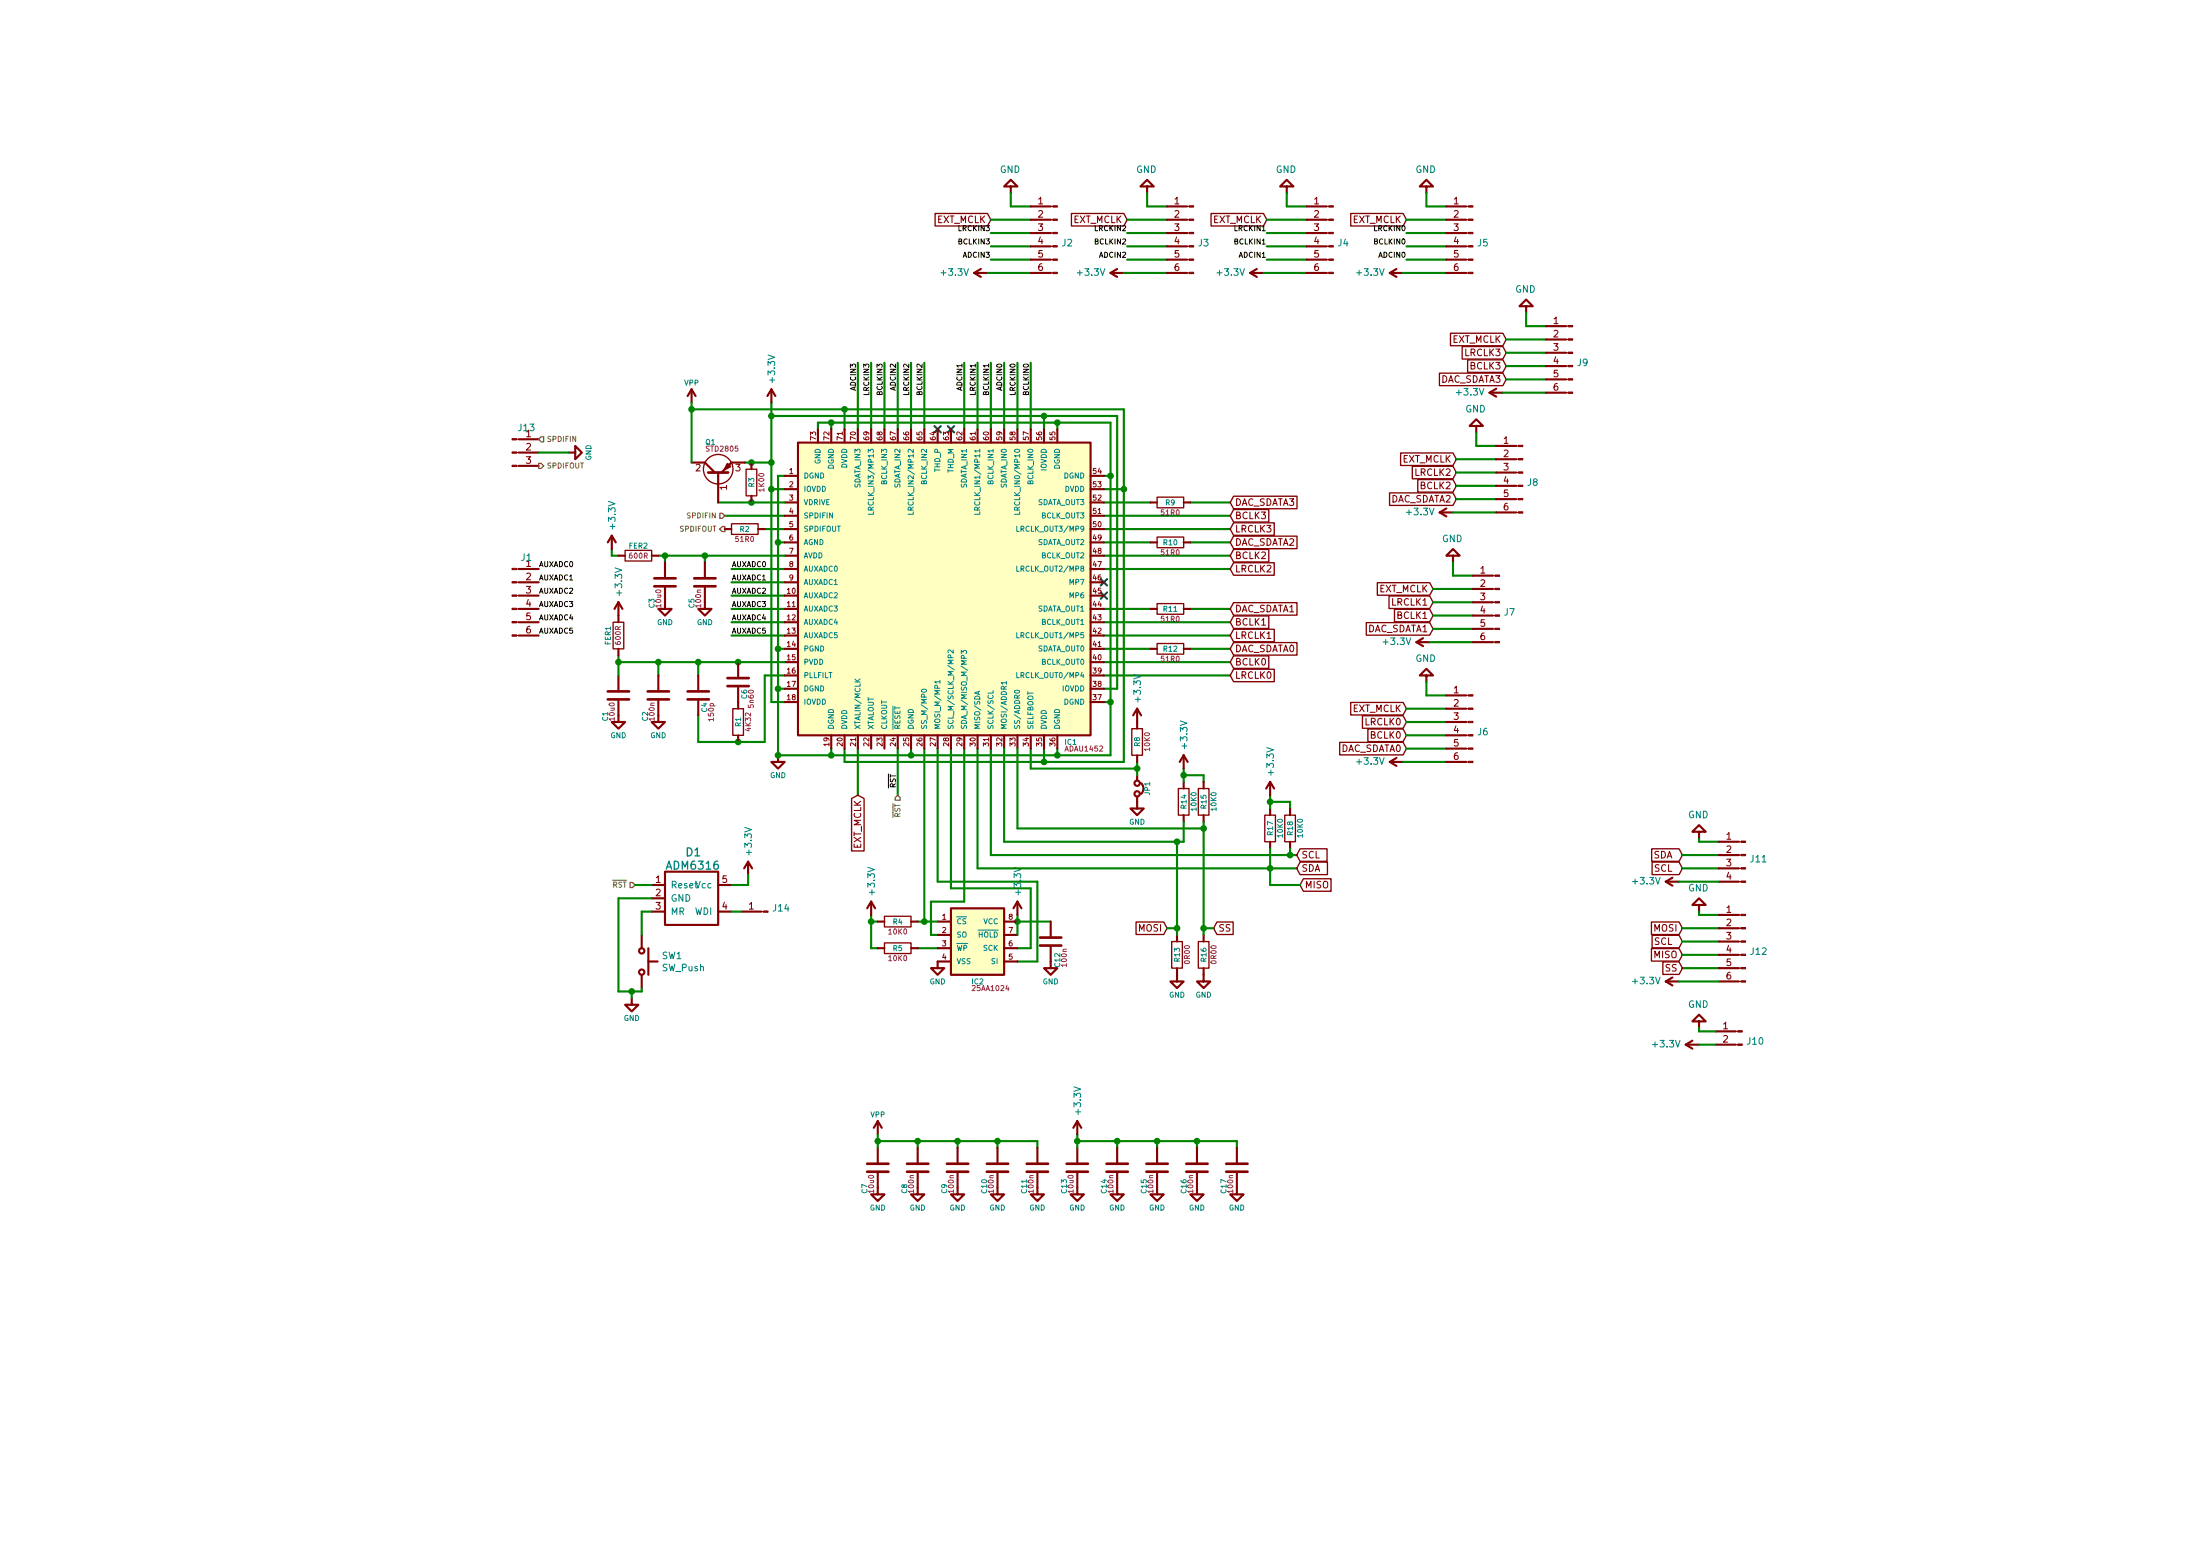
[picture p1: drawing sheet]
<svg xmlns="http://www.w3.org/2000/svg" width="420mm" height="297mm" viewBox="0 0 420 297" stroke-linecap="round" stroke-linejoin="round" font-family="sans-serif">
<g fill="none" stroke="#840000" stroke-width=".41">
<path d="M193 35.6h1.3l-1.3-1.3-1.2 1.3h1.2v1.3M196.8 39.4h3.9M219.1 35.6h1.2l-1.2-1.3-1.3 1.3h1.3v1.3M222.9 39.4h3.8M245.7 35.6h1.3l-1.3-1.3-1.2 1.3h1.2v1.3M249.6 39.4h3.8M272.4 35.6h1.3l-1.3-1.3-1.3 1.3h1.3v1.3M276.2 39.4h3.8M186.1 52.1l1.2 .8M186.1 52.1h2.5M187.3 51.3l-1.2 .8M196.8 52.1h3.9"/>
<path d="M196.8 41.9h3.9M196.8 44.5h3.9M196.8 47h3.9M196.8 49.6h3.9M212.1 52.1h2.5M212.1 52.1l1.3 .8M213.4 51.3l-1.3 .8M222.9 52.1h3.8M222.9 41.9h3.8M222.9 44.5h3.8M222.9 47h3.8M222.9 49.6h3.8"/>
<path d="M238.8 52.1h2.5M238.8 52.1l1.2 .8M240 51.3l-1.2 .8M249.6 52.1h3.8M249.6 41.9h3.8M249.6 44.5h3.8M249.6 47h3.8M249.6 49.6h3.8M265.4 52.1h2.6M265.4 52.1l1.3 .8M266.7 51.3l-1.3 .8M276.2 52.1h3.8"/>
<path d="M276.2 41.9h3.8M276.2 44.5h3.8M276.2 47h3.8M276.2 49.6h3.8M291.5 58.5h1.2l-1.2-1.3-1.3 1.3h1.3v1.2M132.1 74.3l-.8 1.3M132.1 74.3v2.6M132.1 74.3l.7 1.3M147.3 74.3l-.7 1.3M147.3 74.3v2.6M147.3 74.3l.8 1.3M284.5 75l1.2 .7"/>
<path d="M284.5 75h2.5M285.7 74.2l-1.2 .8M295.3 75h3.8M295.3 62.3h3.8M295.3 64.8h3.8M295.3 67.3h3.8M295.3 69.9h3.8M295.3 72.4h3.8M99.1 83.9h3.8M99.1 86.4h3.8M99.1 88.9h3.8M108.6 86.4h1.3v-1.3l1.2 1.3-1.2 1.3v-1.3"/>
<path d="M132.1 88.3h2.5l1.9 1.9M137.2 90.2v5.7M142.2 88.3h-2.5l-1.9 1.9M143.5 88.3v1.3M143.5 94.7v1.2M149.9 90.8h2.5M149.9 93.4h2.5M149.9 95.9h2.5M149.9 98.5h2.5M152.4 84.5h55.9v55.9h-55.9zM156.2 82v2.5M158.7 82v2.5"/>
<path d="M161.3 82v2.5M163.8 82v2.5M166.4 82v2.5M168.9 82v2.5M171.4 82v2.5M174 82v2.5M176.5 82v2.5M179.1 82v2.5M181.6 82v2.5M184.1 82v2.5M186.7 82v2.5M189.2 82v2.5"/>
<path d="M191.8 82v2.5M194.3 82v2.5M196.8 82v2.5M199.4 82v2.5M201.9 82v2.5M208.3 90.8h2.5M208.3 93.4h2.5M208.3 95.9h2.5M208.3 98.5h2.5M219.7 95.9h1.3M226.1 95.9h1.2M275 97.8l1.2 .8"/>
<path d="M275 97.8h2.5M276.2 97.1l-1.2 .7M281.9 81.3h1.3l-1.3-1.3-1.2 1.3h1.2v1.3M285.7 97.8h3.9M285.7 85.1h3.9M285.7 87.7h3.9M285.7 90.2h3.9M285.7 92.7h3.9M285.7 95.3h3.9M99.1 113.7h3.8M99.1 116.2h3.8M99.1 118.8h3.8"/>
<path d="M99.1 111.2h3.8M99.1 108.6h3.8M116.8 102.3l-.7 1.2M116.8 102.3v2.5M116.8 102.3l.8 1.2M118.1 115v3.8M118.1 106.1h1.3M118.1 115l-.8 1.2M118.1 115l.8 1.2M124.5 106.1h1.2M127 112.2v4h1.3l-1.3 1.3-1.3-1.3h1.3M127 107.4v2.7"/>
<path d="M134.6 112.2v4h1.3l-1.3 1.3-1.3-1.3h1.3M134.6 107.4v2.7M138.4 101h1.3M144.8 101h1.2M149.9 106.1h2.5M149.9 113.7h2.5M149.9 116.2h2.5M149.9 118.8h2.5M149.9 111.2h2.5M149.9 108.6h2.5M149.9 103.5h2.5M149.9 101h2.5"/>
<path d="M208.3 106.1h2.5M208.3 113.7h2.5M208.3 116.2h2.5M208.3 118.8h2.5M208.3 111.2h2.5M208.3 108.6h2.5M208.3 103.5h2.5M208.3 101h2.5M219.7 116.2h1.3M219.7 103.5h1.3M226.1 116.2h1.2M226.1 103.5h1.2"/>
<path d="M277.5 106.1h1.3l-1.3-1.3-1.3 1.3h1.3v1.3M281.3 109.9h3.8M281.3 112.4h3.8M281.3 115h3.8M281.3 117.5h3.8M99.1 121.3h3.8M118.1 133.8v4h1.3l-1.3 1.3-1.3-1.3h1.3M118.1 123.9v1.2M118.1 128.9v2.8M125.7 133.8v4h1.3l-1.3 1.3-1.2-1.3h1.2M125.7 128.9v2.8M133.3 128.9v2.8"/>
<path d="M133.3 133.8v2.8M141 126.4v2.8M141 131.2v4.1M149.9 121.3h2.5M149.9 123.9h2.5M149.9 126.4h2.5M149.9 128.9h2.5M149.9 131.5h2.5M149.9 134h2.5M208.3 121.3h2.5M208.3 123.9h2.5M208.3 126.4h2.5"/>
<path d="M208.3 128.9h2.5M208.3 131.5h2.5M208.3 134h2.5M217.2 135.3v3.8M217.2 135.3l-.8 1.3M217.2 135.3l.7 1.3M219.7 123.9h1.3M226.1 123.9h1.2M270.5 122.6l1.3 .8M270.5 122.6h2.5M271.8 121.8l-1.3 .8M272.4 128.9h1.3l-1.3-1.2-1.3 1.2h1.3v1.3"/>
<path d="M276.2 132.8h3.8M276.2 135.3h3.8M276.2 137.8h3.8M281.3 122.6h3.8M281.3 120.1h3.8M141 140.4v1.2M148.6 144.2v1.3h1.3l-1.3 1.2-1.3-1.2h1.3M158.7 140.4v2.5M161.3 140.4v2.5M163.8 140.4v2.5M166.4 140.4v2.5M168.9 140.4v2.5"/>
<path d="M171.4 140.4v2.5M174 140.4v2.5M176.5 140.4v2.5M179.1 140.4v2.5M181.6 140.4v2.5M184.1 140.4v2.5M186.7 140.4v2.5M189.2 140.4v2.5M191.8 140.4v2.5M194.3 140.4v2.5M196.8 140.4v2.5M199.4 140.4v2.5"/>
<path d="M201.9 140.4v2.5M217.2 152.1v2.2h1.2l-1.2 1.3-1.3-1.3h1.3M217.2 144.2v1.3M217.2 148v1M217.9 149.5a1.41 1.41 0 0 1 0 2M226.1 144.2v2.5M226.1 149.3v1.2M226.1 155.6v1.3M226.1 144.2l-.8 1.3M226.1 144.2l.7 1.3M229.9 149.3v1.2M229.9 155.6v1.3"/>
<path d="M242.6 149.3v2.5M242.6 154.3v1.3M242.6 149.3l-.8 1.2M242.6 149.3l.7 1.2M246.4 154.3v1.3M265.4 145.5l1.3 .7M265.4 145.5h2.6M266.7 144.7l-1.3 .8M276.2 145.5h3.8M276.2 140.4h3.8M276.2 142.9h3.8M324.5 158.8h1.3l-1.3-1.3-1.3 1.3h1.3v1.3"/>
<path d="M122.6 178.5v2.5M124.5 168.9h2.5M124.5 171.5h2.5M124.5 174h2.5M127 166.4h10.2v10.2h-10.2zM137.2 168.9h2.5M137.2 174h2.5M141.6 174h3.8M142.9 164.5l-.8 1.3M142.9 164.5v2.5M142.9 164.5l.7 1.3M166.4 172.1v2.6"/>
<path d="M166.4 172.1l-.8 1.3M166.4 172.1l.7 1.3M167.6 175.9h1.3M174 175.9h1.3M179.1 175.9h2.5M179.1 178.5h2.5M181.6 173.4h10.2v12.7h-10.2zM191.8 175.9h2.5M191.8 178.5h2.5M194.3 172.1v2.6M194.3 172.1l-.8 1.3M194.3 172.1l.8 1.3"/>
<path d="M200.7 175.9v2.8M224.8 178.5v1.2M229.9 178.5v1.2M242.6 160.7v1.3M246.4 160.7v1.3M318.1 168.3l1.3 .8M318.1 168.3h2.6M319.4 167.5l-1.3 .8M324.5 172.8h1.3l-1.3-1.3-1.3 1.3h1.3v1.2M328.3 168.3h3.8M328.3 160.7h3.8M328.3 163.2h3.8"/>
<path d="M328.3 165.8h3.8M328.3 174.7h3.8M328.3 177.2h3.8M328.3 179.7h3.8M120.6 190.5v1.3h1.3l-1.3 1.3-1.2-1.3h1.2M122.6 186.1v2.5M123.8 183.6h1.8M123.8 181v5.1M167.6 181h1.3M174 181h1.3M179.1 181h2.5M181.6 183.6h-2.5v1.2h1.2l-1.2 1.3-1.3-1.3h1.3"/>
<path d="M191.8 181h2.5M191.8 183.6h2.5M200.7 180.8v4h1.2l-1.2 1.3-1.3-1.3h1.3M224.8 184.8v2.6h1.3l-1.3 1.2-1.3-1.2h1.3M229.9 184.8v2.6h1.2l-1.2 1.2-1.3-1.2h1.3M318.1 187.4l1.3 .7M318.1 187.4h2.6M319.4 186.6l-1.3 .8M321.9 199.4h2.6M321.9 199.4l1.3 .8M323.2 198.7l-1.3 .7M324.5 195h1.3l-1.3-1.3-1.3 1.3h1.3v1.3"/>
<path d="M327.7 196.9h3.8M327.7 199.4h3.8M328.3 187.4h3.8M328.3 182.3h3.8M328.3 184.8h3.8M167.6 214l-.7 1.3M167.6 214v2.6M167.6 219.1v2.8M167.6 214l.8 1.3M175.3 219.1v2.8M182.9 219.1v2.8M190.5 219.1v2.8"/>
<path d="M198.1 219.1v2.8M205.7 214v2.6M205.7 219.1v2.8M205.7 214l-.7 1.3M205.7 214l.8 1.3M213.4 219.1v2.8M221 219.1v2.8M228.6 219.1v2.8M236.2 219.1v2.8M167.6 223.9v4.1h1.3l-1.3 1.3-1.2-1.3h1.2M175.3 223.9v4.1h1.2l-1.2 1.3-1.3-1.3h1.3M182.9 223.9v4.1h1.2l-1.2 1.3-1.3-1.3h1.3"/>
<path d="M190.5 223.9v4.1h1.3l-1.3 1.3-1.3-1.3h1.3M198.1 223.9v4.1h1.3l-1.3 1.3-1.3-1.3h1.3M205.7 223.9v4.1h1.3l-1.3 1.3-1.2-1.3h1.2M213.4 223.9v4.1h1.2l-1.2 1.3-1.3-1.3h1.3M221 223.9v4.1h1.2l-1.2 1.3-1.3-1.3h1.3M228.6 223.9v4.1h1.3l-1.3 1.3-1.3-1.3h1.3M236.2 223.9v4.1h1.3l-1.3 1.3-1.3-1.3h1.3"/>
<circle cx="217.2" cy="151.5" r=".51"/>
<circle cx="217.2" cy="149.5" r=".51"/>
<circle cx="122.6" cy="181.5" r=".51"/>
<circle cx="122.6" cy="185.6" r=".51"/>
</g>
<path d="M178.5 81.3l1.2 1.3M179.7 81.3l-1.2 1.3M181 81.3l1.2 1.3M182.2 81.3l-1.2 1.3M210.2 110.6l1.2 1.2M210.2 113.1l1.2 1.2M211.4 110.6l-1.2 1.2M211.4 113.1l-1.2 1.2" fill="none" stroke="#000084" stroke-width=".41"/>
<g fill="none" stroke="#008400" stroke-width=".41">
<path d="M193 36.9v2.5h3.8M219.1 36.9v2.5h3.8M245.7 36.9v2.5h3.9M272.4 36.9v2.5h3.8M188.6 52.1h8.2M189.2 49.6h7.6M189.2 47h7.6M189.2 44.5h7.6M189.2 41.9h7.6M214.6 52.1h8.3M215.3 49.6h7.6M215.3 47h7.6"/>
<path d="M215.3 44.5h7.6M215.3 41.9h7.6M241.3 52.1h8.3M241.9 49.6h7.7M241.9 47h7.7M241.9 44.5h7.7M241.9 41.9h7.7M268 52.1h8.2M268.6 49.6h7.6M268.6 47h7.6M268.6 44.5h7.6M268.6 41.9h7.6"/>
<path d="M291.5 59.7v2.6h3.8M132.1 78.1h82.5v67.4h-53.3v-2.6M132.1 76.9v11.4M147.3 79.4h66.1v52.1h-2.6M147.3 76.9v57.1h2.6M161.3 78.1v3.9M163.8 69.3v12.7M166.4 69.3v12.7M168.9 69.3v12.7M171.4 69.3v12.7M174 69.3v12.7M176.5 69.3v12.7"/>
<path d="M184.1 69.3v12.7M186.7 69.3v12.7M189.2 69.3v12.7M191.8 69.3v12.7M194.3 69.3v12.7M196.8 69.3v12.7M199.4 79.4v2.6M287 75h8.3M287.7 72.4h7.6M287.7 69.9h7.6M287.7 67.3h7.6M287.7 64.8h7.6"/>
<path d="M102.9 86.4h5.7M137.2 95.9h12.7M138.4 98.5h11.5M142.2 88.3h5.1M147.3 93.4h2.6M156.2 82v-1.3h55.9v63.5h-63.5v-53.4h1.3M158.7 80.7v1.3M201.9 80.7v1.3M210.8 90.8h1.3M210.8 93.4h3.8M210.8 95.9h8.9M210.8 98.5h24.1"/>
<path d="M227.3 95.9h7.6M277.5 97.8h8.2M278.1 95.3h7.6M278.1 92.7h7.6M278.1 90.2h7.6M278.1 87.7h7.6M281.9 82.6v2.5h3.8M116.8 104.8v1.3h1.3M125.7 106.1h24.2M127 106.1v1.3M134.6 106.1v1.3M139.7 108.6h10.2"/>
<path d="M139.7 111.2h10.2M139.7 113.7h10.2M139.7 116.2h10.2M139.7 118.8h10.2M146 101h3.9M148.6 103.5h1.3M210.8 103.5h8.9M210.8 106.1h24.1M210.8 108.6h24.1M210.8 116.2h8.9M210.8 118.8h24.1M210.8 101h24.1"/>
<path d="M227.3 103.5h7.6M227.3 116.2h7.6M273.7 117.5h7.6M273.7 115h7.6M273.7 112.4h7.6M277.5 107.4v2.5h3.8M118.1 126.4h31.8M118.1 125.1v3.8M125.7 126.4v2.5M133.3 126.4v2.5M139.7 121.3h10.2M148.6 131.5h1.3"/>
<path d="M148.6 123.9h1.3M149.9 128.9h-3.9v12.7h-12.7v-5M210.8 123.9h8.9M210.8 134h1.3M210.8 121.3h24.1M210.8 126.4h24.1M210.8 128.9h24.1M227.3 123.9h7.6M268.6 137.8h7.6M268.6 135.3h7.6M272.4 130.2v2.6h3.8M273 122.6h8.3"/>
<path d="M273.7 120.1h7.6M158.7 142.9v1.3M163.8 142.9v8.9M171.4 142.9v8.9M174 142.9v1.3M176.5 142.9v33M179.1 142.9v25.4h19v15.3h-3.8M181.6 142.9v26.7h15.2v11.4h-2.5M184.1 142.9v29.2h-6.3v6.4h1.3M186.7 142.9v22.9h60.9M189.2 142.9v20.3h58.4M191.8 142.9v17.8h34.3v-3.8"/>
<path d="M194.3 142.9v15.3h35.6M196.8 142.9v3.8h20.4M199.4 142.9v2.6M201.9 142.9v1.3M217.2 145.5v2.5M226.1 148h3.8v1.3M226.1 146.7v2.6M229.9 156.9v21.6M242.6 153.1h3.8v1.2M242.6 151.8v2.5M268 145.5h8.2M268.6 142.9h7.6"/>
<path d="M268.6 140.4h7.6M121.3 168.9h3.2M124.5 171.5h-6.4v17.8h4.5v-.7M124.5 174h-1.9v4.5M139.7 174h1.9M142.9 167v1.9h-3.2M166.4 175.9h1.2M166.4 174.7v6.3h1.2M175.3 175.9h3.8M194.3 175.9h6.4M194.3 174.7v3.8M222.9 177.2h1.9"/>
<path d="M224.8 160.7v17.8M229.9 177.2h1.9M242.6 162v6.9h5.7M246.4 162v1.2M320.7 168.3h7.6M321.3 165.8h7M321.3 163.2h7M321.3 179.7h7M321.3 177.2h7M324.5 160.1v.6h3.8M324.5 174v.7h3.8M120.6 189.3v1.2"/>
<path d="M175.3 181h3.8M320.7 187.4h7.6M321.3 182.3h7M321.3 184.8h7M324.5 196.3v.6h3.2M324.5 199.4h3.2M167.6 217.8h30.5v1.3M167.6 216.6v2.5M175.3 217.8v1.3M182.9 217.8v1.3M190.5 217.8v1.3M205.7 217.8h30.5v1.3"/>
<path d="M205.7 216.6v2.5M213.4 217.8v1.3M221 217.8v1.3M228.6 217.8v1.3"/>
</g>
<g fill="#008400" stroke="#008400" stroke-width=".25">
<circle cx="148.6" cy="131.5" r=".51"/>
<circle cx="148.6" cy="103.5" r=".51"/>
<circle cx="148.6" cy="123.9" r=".51"/>
<circle cx="158.8" cy="144.2" r=".51"/>
<circle cx="174" cy="144.2" r=".51"/>
<circle cx="201.9" cy="144.2" r=".51"/>
<circle cx="212.1" cy="134" r=".51"/>
<circle cx="212.1" cy="90.8" r=".51"/>
<circle cx="201.9" cy="80.7" r=".51"/>
<circle cx="147.3" cy="93.4" r=".51"/>
<circle cx="199.4" cy="79.4" r=".51"/>
<circle cx="147.3" cy="79.4" r=".51"/>
<circle cx="214.6" cy="93.4" r=".51"/>
<circle cx="199.4" cy="145.5" r=".51"/>
<circle cx="161.3" cy="78.1" r=".51"/>
<circle cx="217.2" cy="146.7" r=".51"/>
<circle cx="148.6" cy="144.2" r=".51"/>
<circle cx="194.3" cy="175.9" r=".51"/>
<circle cx="176.5" cy="175.9" r=".51"/>
<circle cx="166.4" cy="175.9" r=".51"/>
<circle cx="134.6" cy="106.1" r=".51"/>
<circle cx="127" cy="106.1" r=".51"/>
<circle cx="143.5" cy="95.9" r=".51"/>
<circle cx="147.3" cy="88.3" r=".51"/>
<circle cx="143.5" cy="88.3" r=".51"/>
<circle cx="141" cy="126.4" r=".51"/>
<circle cx="141" cy="141.6" r=".51"/>
<circle cx="133.4" cy="126.4" r=".51"/>
<circle cx="125.7" cy="126.4" r=".51"/>
<circle cx="118.1" cy="126.4" r=".51"/>
<circle cx="167.6" cy="217.8" r=".51"/>
<circle cx="175.3" cy="217.8" r=".51"/>
<circle cx="182.9" cy="217.8" r=".51"/>
<circle cx="190.5" cy="217.8" r=".51"/>
<circle cx="205.7" cy="217.8" r=".51"/>
<circle cx="213.4" cy="217.8" r=".51"/>
<circle cx="221" cy="217.8" r=".51"/>
<circle cx="228.6" cy="217.8" r=".51"/>
<circle cx="132.1" cy="78.1" r=".51"/>
<circle cx="158.8" cy="80.7" r=".51"/>
<circle cx="242.6" cy="153.1" r=".51"/>
<circle cx="242.6" cy="165.8" r=".51"/>
<circle cx="246.4" cy="163.2" r=".51"/>
<circle cx="224.8" cy="177.2" r=".51"/>
<circle cx="229.9" cy="177.2" r=".51"/>
<circle cx="226.1" cy="148" r=".51"/>
<circle cx="229.9" cy="158.2" r=".51"/>
<circle cx="224.8" cy="160.7" r=".51"/>
<circle cx="120.7" cy="189.3" r=".51"/>
</g>
<g fill="none" stroke="#840000" stroke-width=".25">
<path d="M178.6 40.8h10l.6 1.1-.6 1.2h-10zM204.6 40.8h10l.7 1.1-.7 1.2h-10zM231.3 40.8h10l.6 1.1-.6 1.2h-10zM258 40.8h10l.6 1.1-.6 1.2h-10zM274.9 71.2h12.1l.7 1.2-.7 1.2h-12.1zM277 63.6h10l.7 1.2-.7 1.2h-10zM279.2 66.2h7.8l.7 1.1-.7 1.2h-7.8zM280.3 68.7h6.7l.7 1.2-.7 1.2h-6.7zM139.7 100h5.1v2h-5.1zM142.5 89.6h2v5.1h-2zM221 94.9h5.1v2h-5.1zM235.6 99.8h7.8v2.4h-7.8l-.7-1.2z"/>
<path d="M235.6 97.3h6.7v2.4h-6.7l-.7-1.2zM235.6 94.7h12.1v2.4h-12.1l-.7-1.2zM265.4 94.1h12.1l.6 1.2-.6 1.2h-12.1zM267.5 86.5h10l.6 1.2-.6 1.2h-10zM269.7 89h7.8l.6 1.2-.6 1.2h-7.8zM270.8 91.6h6.7l.6 1.1-.6 1.2h-6.7zM117.1 118.8h2v5.1h-2zM119.4 105.1h5.1v2h-5.1zM221 102.5h5.1v2.1h-5.1zM221 115.2h5.1v2.1h-5.1zM235.6 117.6h6.7v2.4h-6.7l-.7-1.2zM235.6 115h12.1v2.4h-12.1l-.7-1.2z"/>
<path d="M235.6 107.4h7.8v2.4h-7.8l-.7-1.2zM235.6 104.9h6.7v2.4h-6.7l-.7-1.2zM235.6 102.3h12.1v2.4h-12.1l-.7-1.2zM260.9 118.9h12.1l.7 1.2-.7 1.1h-12.1zM263 111.2h10l.7 1.2-.7 1.2h-10zM265.3 113.8h7.7l.7 1.2-.7 1.2h-7.7zM266.3 116.3h6.7l.7 1.2-.7 1.2h-6.7zM140 135.3h2v5.1h-2zM216.2 139.1h2v5.1h-2zM221 122.8h5.1v2.1h-5.1zM235.6 122.7h12.1v2.4h-12.1l-.7-1.2zM235.6 125.2h6.7v2.4h-6.7l-.7-1.2z"/>
<path d="M235.6 127.7h7.8v2.4h-7.8l-.7-1.2zM235.6 120.1h7.8v2.4h-7.8l-.7-1.2zM258 134.1h10l.6 1.2-.6 1.2h-10zM260.2 136.6h7.8l.6 1.2-.6 1.2h-7.8zM261.2 139.2h6.8l.6 1.2-.6 1.2h-6.8zM162.6 152.4l1.2-.6 1.2 .6v10h-2.4zM225 150.5h2.1v5.1h-2.1zM228.9 150.5h2v5.1h-2zM241.6 155.6h2v5.1h-2zM245.4 155.6h2v5.1h-2zM255.9 141.7h12.1l.6 1.2-.6 1.2h-12.1zM168.9 174.9h5.1v2h-5.1z"/>
<path d="M168.9 180h5.1v2h-5.1zM217 176h5.2l.7 1.2-.7 1.2h-5.2zM223.8 179.7h2v5.1h-2zM228.9 179.7h2v5.1h-2zM232.4 176h3.1v2.4h-3.1l-.6-1.2zM248.3 164.6h5.2v2.4h-5.2l-.7-1.2zM248.3 162h5.1v2.4h-5.1l-.7-1.2zM248.9 167.8h5.3v2.3h-5.3l-.6-1.2zM315.4 176h5.3l.6 1.2-.6 1.2h-5.3zM315.4 162h5.3l.6 1.2-.6 1.2h-5.3zM315.5 164.6h5.2l.6 1.2-.6 1.2h-5.2zM315.5 178.5h5.2l.6 1.2-.6 1.2h-5.2z"/>
<path d="M315.4 181.1h5.3l.6 1.2-.6 1.2h-5.3zM317.6 183.6h3.1l.6 1.2-.6 1.2h-3.1z"/>
<circle cx="137.2" cy="89.6" r="2.82"/>
</g>
<path d="M102.9 88.5h.5l.4 .4-.4 .5h-.5zM103.4 83.4h.4v.9h-.4l-.5-.4zM137.5 98h.4l.5 .5-.5 .4h-.4zM137.9 100.5h.5v1h-.5l-.4-.5zM171.4 151.8l.5 .5v.5h-.9v-.5zM120.3 168.5h.5l.5 .4-.5 .5h-.5z" fill="none" stroke="#848400" stroke-width=".25"/>
<g fill="none" stroke="#840000" stroke-width=".51">
<path d="M135.3 90.2h3.8M125 111.9h4M125 110.4h4M132.6 111.9h4.1M132.6 110.4h4.1M116.1 133.5h4M116.1 132h4M123.7 133.5h4.1M123.7 132h4.1M131.3 133.5h4.1M131.3 132h4.1M138.9 129.4h4.1"/>
<path d="M138.9 131h4.1M198.6 179h4.1M198.6 180.5h4.1M165.6 223.7h4.1M165.6 222.2h4.1M173.2 223.7h4.1M173.2 222.2h4.1M180.8 223.7h4.1M180.8 222.2h4.1M188.5 223.7h4M188.5 222.2h4M196.1 223.7h4.1"/>
<path d="M196.1 222.2h4.1M203.7 223.7h4.1M203.7 222.2h4.1M211.3 223.7h4.1M211.3 222.2h4.1M218.9 223.7h4.1M218.9 222.2h4.1M226.6 223.7h4M226.6 222.2h4M234.2 223.7h4.1M234.2 222.2h4.1"/>
</g>
<g fill="#ffffc2" stroke="#ffffc2" stroke-width=".19">
<path d="M181.6 173.4h10.2v12.7h-10.2z"/>
<path d="M152.4 84.5h55.9v55.9h-55.9z"/>
</g>
<g fill="none" stroke="#008484" stroke-width=".19">
<path d="M166.8 97.7v.5h-1M174.4 97.7v.5h-1M187.1 97.7v.5h-1M194.7 97.7v.5h-.9M194.2 108.1v1h.5M194.2 100.4v1h.5M163.3 129.6l.5 .6M164.3 129.6l-.6 .5M176 131.7a.47 .47 0 0 1 .6-.2 .47 .47 0 0 1 .3 .5 .48 .48 0 0 1-.5 .2 .48 .48 0 0 1-.4-.5zM179.5 130.2h-1l.3 .2M179.5 129.9v.5M181.6 125.6l-.1-.5h-.3l-.1 .5h.9"/>
<path d="M182 124.1v.6l-.7-.6-.2 .1 .1 .4M183.6 124.8v-.6l.4 .3 .1-.3h.4v.6M184.1 125.7v-.5h-.4l-.1 .5h1M186.8 132v.5M187.1 131.9l-1 .4 1 .3M189.7 131.8v.5h-1M192.2 130.3h-1l.3 .3M192.2 130.1v.5M193.8 131.9a.48 .48 0 0 1 .6-.2 .48 .48 0 0 1 .3 .5 .48 .48 0 0 1-.6 .2 .48 .48 0 0 1-.3-.5zM194.2 128.4v1h.5M194.2 120.8v1h.5"/>
</g>
<path d="M138.9 88.6l.5 .5-1 .5z" fill="#840000" stroke="#840000" stroke-width=".41"/>
<g fill="#840000" stroke="#840000" stroke-width=".19">
<path d="M332.5 168.2h.9v.2h-.9z"/>
<path d="M332.5 165.6h.9v.3h-.9z"/>
<path d="M332.5 163.1h.9v.3h-.9z"/>
<path d="M332.5 160.6h.9v.2h-.9z"/>
<path d="M280.4 145.3h.9v.3h-.9z"/>
<path d="M280.4 142.8h.9v.2h-.9z"/>
<path d="M280.4 140.2h.9v.3h-.9z"/>
<path d="M280.4 137.7h.9v.3h-.9z"/>
<path d="M280.4 135.2h.9v.2h-.9z"/>
<path d="M280.4 132.6h.9v.3h-.9z"/>
<path d="M285.5 122.5h.9v.2h-.9z"/>
<path d="M285.5 119.9h.9v.3h-.9z"/>
<path d="M285.5 117.4h.9v.2h-.9z"/>
<path d="M285.5 114.8h.9v.3h-.9z"/>
<path d="M285.5 112.3h.9v.3h-.9z"/>
<path d="M285.5 109.8h.9v.2h-.9z"/>
<path d="M290 97.7h.8v.3h-.8z"/>
<path d="M290 95.2h.8v.2h-.8z"/>
<path d="M290 92.6h.8v.3h-.8z"/>
<path d="M290 90.1h.8v.2h-.8z"/>
<path d="M290 87.5h.8v.3h-.8z"/>
<path d="M290 85h.8v.3h-.8z"/>
<path d="M299.5 74.8h.9v.3h-.9z"/>
<path d="M299.5 72.3h.9v.3h-.9z"/>
<path d="M299.5 69.8h.9v.2h-.9z"/>
<path d="M299.5 67.2h.9v.3h-.9z"/>
<path d="M299.5 64.7h.9v.2h-.9z"/>
<path d="M299.5 62.1h.9v.3h-.9z"/>
<path d="M97.8 121.2h.9v.2h-.9z"/>
<path d="M97.8 118.7h.9v.2h-.9z"/>
<path d="M97.8 116.1h.9v.3h-.9z"/>
<path d="M97.8 113.6h.9v.2h-.9z"/>
<path d="M97.8 111h.9v.3h-.9z"/>
<path d="M97.8 108.5h.9v.2h-.9z"/>
<path d="M201.1 52h.8v.2h-.8z"/>
<path d="M201.1 49.4h.8v.3h-.8z"/>
<path d="M201.1 46.9h.8v.3h-.8z"/>
<path d="M201.1 44.4h.8v.2h-.8z"/>
<path d="M201.1 41.8h.8v.3h-.8z"/>
<path d="M201.1 39.3h.8v.2h-.8z"/>
<path d="M227.1 52h.9v.2h-.9z"/>
<path d="M227.1 49.4h.9v.3h-.9z"/>
<path d="M227.1 46.9h.9v.3h-.9z"/>
<path d="M227.1 44.4h.9v.2h-.9z"/>
<path d="M227.1 41.8h.9v.3h-.9z"/>
<path d="M227.1 39.3h.9v.2h-.9z"/>
<path d="M253.8 52h.8v.2h-.8z"/>
<path d="M253.8 49.4h.8v.3h-.8z"/>
<path d="M253.8 46.9h.8v.3h-.8z"/>
<path d="M253.8 44.4h.8v.2h-.8z"/>
<path d="M253.8 41.8h.8v.3h-.8z"/>
<path d="M253.8 39.3h.8v.2h-.8z"/>
<path d="M280.4 52h.9v.2h-.9z"/>
<path d="M280.4 49.4h.9v.3h-.9z"/>
<path d="M280.4 46.9h.9v.3h-.9z"/>
<path d="M280.4 44.4h.9v.2h-.9z"/>
<path d="M280.4 41.8h.9v.3h-.9z"/>
<path d="M280.4 39.3h.9v.2h-.9z"/>
<path d="M332.5 187.2h.9v.3h-.9z"/>
<path d="M332.5 184.7h.9v.2h-.9z"/>
<path d="M332.5 182.2h.9v.2h-.9z"/>
<path d="M332.5 179.6h.9v.3h-.9z"/>
<path d="M332.5 177.1h.9v.2h-.9z"/>
<path d="M332.5 174.5h.9v.3h-.9z"/>
<path d="M331.9 199.3h.8v.3h-.8z"/>
<path d="M331.9 196.8h.8v.2h-.8z"/>
<path d="M97.8 88.8h.9v.3h-.9z"/>
<path d="M97.8 86.3h.9v.2h-.9z"/>
<path d="M97.8 83.7h.9v.3h-.9z"/>
<path d="M145.8 173.9h.9v.3h-.9z"/>
</g>
<g fill="none" stroke="#840000" stroke-width=".19">
<path d="M200.7 39.4h.4M226.7 39.4h.4M253.4 39.4h.4M280 39.4h.4M200.7 52.1h.4M200.7 49.6h.4M200.7 47h.4M200.7 44.5h.4M200.7 41.9h.4M226.7 52.1h.4M226.7 49.6h.4M226.7 47h.4"/>
<path d="M226.7 44.5h.4M226.7 41.9h.4M253.4 52.1h.4M253.4 49.6h.4M253.4 47h.4M253.4 44.5h.4M253.4 41.9h.4M280 52.1h.4M280 49.6h.4M280 47h.4M280 44.5h.4M280 41.9h.4"/>
<path d="M299.1 75h.4M299.1 72.4h.4M299.1 69.9h.4M299.1 67.3h.4M299.1 64.8h.4M299.1 62.3h.4M98.7 88.9h.4M98.7 86.4h.4M98.7 83.9h.4M289.6 97.8h.4M289.6 95.3h.4M289.6 92.7h.4"/>
<path d="M289.6 90.2h.4M289.6 87.7h.4M289.6 85.1h.4M98.7 118.8h.4M98.7 116.2h.4M98.7 113.7h.4M98.7 111.2h.4M98.7 108.6h.4M285.1 117.5h.4M285.1 115h.4M285.1 112.4h.4M285.1 109.9h.4"/>
<path d="M98.7 121.3h.4M280 137.8h.4M280 135.3h.4M280 132.8h.4M285.1 122.6h.4M285.1 120.1h.4M280 145.5h.4M280 142.9h.4M280 140.4h.4M145.4 174h.4M332.1 168.3h.4M332.1 165.8h.4"/>
<path d="M332.1 163.2h.4M332.1 160.7h.4M332.1 179.7h.4M332.1 177.2h.4M332.1 174.7h.4M331.5 199.4h.4M331.5 196.9h.4M332.1 187.4h.4M332.1 184.8h.4M332.1 182.3h.4"/>
</g>
<path d="M241 119.3h.7" fill="none" stroke="#840000" stroke-width=".2"/>
<g font-size="2.1" fill="#008484">
<text x="127.5" y="166">ADM6316</text>
<text x="131.1" y="163.5">D1</text>
</g>
<g font-size="1.8" fill="#008484">
<text x="191" y="33">GND</text>
<text x="217" y="33">GND</text>
<text x="243.7" y="33">GND</text>
<text x="270.3" y="33">GND</text>
<text x="202.9" y="47">J2</text>
<text x="228.9" y="47">J3</text>
<text x="255.6" y="47">J4</text>
<text x="282.2" y="47">J5</text>
<text x="179.9" y="52.6">+3.3V</text>
<text x="205.9" y="52.6">+3.3V</text>
<text x="232.6" y="52.6">+3.3V</text>
<text x="259.3" y="52.6">+3.3V</text>
<text x="289.4" y="55.9">GND</text>
<text x="301.3" y="69.9">J9</text>
<text x="148" y="72.9" transform="rotate(-90 148 72.9)">+3.3V</text>
<text x="278.3" y="75.5">+3.3V</text>
<text x="99.1" y="82.3">J13</text>
<text x="279.9" y="78.7">GND</text>
<text x="291.8" y="92.7">J8</text>
<text x="117.6" y="100.8" transform="rotate(-90 117.6 100.8)">+3.3V</text>
<text x="268.8" y="98.4">+3.3V</text>
<text x="99.6" y="107.1">J1</text>
<text x="275.4" y="103.5">GND</text>
<text x="100.5" y="108.2">1</text>
<text x="118.8" y="113.5" transform="rotate(-90 118.8 113.5)">+3.3V</text>
<text x="287.3" y="117.5">J7</text>
<text x="264.4" y="123.1">+3.3V</text>
<text x="270.3" y="126.4">GND</text>
<text x="217.9" y="133.8" transform="rotate(-90 217.9 133.8)">+3.3V</text>
<text x="226.8" y="142.7" transform="rotate(-90 226.8 142.7)">+3.3V</text>
<text x="282.2" y="140.4">J6</text>
<text x="243.3" y="147.8" transform="rotate(-90 243.3 147.8)">+3.3V</text>
<text x="259.3" y="146">+3.3V</text>
<text x="322.4" y="156.2">GND</text>
<text x="143.6" y="163" transform="rotate(-90 143.6 163)">+3.3V</text>
<text x="334.4" y="164.6">J11</text>
<text x="128" y="169.6">Reset Vcc</text>
<text x="128" y="172.1">GND</text>
<text x="167.1" y="170.6" transform="rotate(-90 167.1 170.6)">+3.3V</text>
<text x="195" y="170.6" transform="rotate(-90 195 170.6)">+3.3V</text>
<text x="312" y="168.8">+3.3V</text>
<text x="322.4" y="170.2">GND</text>
<text x="128" y="174.7">MR</text>
<text x="132.7" y="174.7">WDI</text>
<text x="147.7" y="174">J14</text>
<text x="126.4" y="183.1">SW1</text>
<text x="126.5" y="185.4">SW_Push</text>
<text x="334.4" y="182.3">J12</text>
<text x="312" y="187.9">+3.3V</text>
<text x="322.4" y="192.4">GND</text>
<text x="315.8" y="200">+3.3V</text>
<text x="333.8" y="199.4">J10</text>
<text x="206.5" y="212.6" transform="rotate(-90 206.5 212.6)">+3.3V</text>
</g>
<g font-size="1.8" fill="#840000">
<text x="198.3" y="39">1</text>
<text x="198.3" y="41.5">2</text>
<text x="224.3" y="39">1</text>
<text x="224.3" y="41.5">2</text>
<text x="251" y="39">1</text>
<text x="251" y="41.5">2</text>
<text x="277.6" y="39">1</text>
<text x="277.6" y="41.5">2</text>
<text x="178.9" y="42.6">EXT_MCLK</text>
<text x="198.3" y="44.1">3</text>
<text x="198.3" y="46.6">4</text>
<text x="204.9" y="42.6">EXT_MCLK</text>
<text x="224.3" y="44.1">3</text>
<text x="224.3" y="46.6">4</text>
<text x="231.6" y="42.6">EXT_MCLK</text>
<text x="251" y="44.1">3</text>
<text x="251" y="46.6">4</text>
<text x="258.2" y="42.6">EXT_MCLK</text>
<text x="277.6" y="44.1">3</text>
<text x="277.6" y="46.6">4</text>
<text x="198.3" y="49.2">5</text>
<text x="198.3" y="51.7">6</text>
<text x="224.3" y="49.2">5</text>
<text x="224.3" y="51.7">6</text>
<text x="251" y="49.2">5</text>
<text x="251" y="51.7">6</text>
<text x="277.6" y="49.2">5</text>
<text x="277.6" y="51.7">6</text>
<text x="277.3" y="65.4">EXT_MCLK</text>
<text x="296.7" y="61.9">1</text>
<text x="296.7" y="64.4">2</text>
<text x="279.8" y="68">LRCLK3</text>
<text x="280.9" y="70.5">BCLK3</text>
<text x="296.7" y="66.9">3</text>
<text x="296.7" y="69.5">4</text>
<text x="274.9" y="73.1">DAC_SDATA3</text>
<text x="296.7" y="72">5</text>
<text x="296.7" y="74.6">6</text>
<text x="100.5" y="83.5">1</text>
<text x="100.5" y="86">2</text>
<text x="100.5" y="88.5">3</text>
<text x="132.9" y="90">2</text>
<text x="140.5" y="90">3</text>
<text x="267.8" y="88.3">EXT_MCLK</text>
<text x="287.2" y="84.7">1</text>
<text x="287.2" y="87.3">2</text>
<text x="287.2" y="89.8">3</text>
<text x="138.8" y="93.5" transform="rotate(-90 138.8 93.5)">1</text>
<text x="265.4" y="95.9">DAC_SDATA2</text>
<text x="270.3" y="90.8">LRCLK2</text>
<text x="271.4" y="93.4">BCLK2</text>
<text x="287.2" y="92.3">4</text>
<text x="287.2" y="94.9">5</text>
<text x="235.8" y="101.6">LRCLK3</text>
<text x="235.8" y="99.1">BCLK3</text>
<text x="235.8" y="96.6">DAC_SDATA3</text>
<text x="287.2" y="97.4">6</text>
<text x="235.8" y="106.7">BCLK2</text>
<text x="235.8" y="104.2">DAC_SDATA2</text>
<text x="100.5" y="110.8">2</text>
<text x="100.5" y="113.3">3</text>
<text x="235.8" y="109.3">LRCLK2</text>
<text x="263.3" y="113.1">EXT_MCLK</text>
<text x="282.7" y="109.5">1</text>
<text x="282.7" y="112">2</text>
<text x="100.5" y="115.8">4</text>
<text x="100.5" y="118.4">5</text>
<text x="235.8" y="119.4">BCLK1</text>
<text x="235.8" y="116.9">DAC_SDATA1</text>
<text x="265.9" y="115.6">LRCLK1</text>
<text x="267" y="118.1">BCLK1</text>
<text x="282.7" y="114.6">3</text>
<text x="282.7" y="117.1">4</text>
<text x="282.7" y="119.6">5</text>
<text x="100.5" y="120.9">6</text>
<text x="235.8" y="124.5">DAC_SDATA0</text>
<text x="235.8" y="122">LRCLK1</text>
<text x="261" y="120.7">DAC_SDATA1</text>
<text x="282.7" y="122.2">6</text>
<text x="235.8" y="127">BCLK0</text>
<text x="235.8" y="129.6">LRCLK0</text>
<text x="258.2" y="135.9">EXT_MCLK</text>
<text x="277.6" y="132.3">1</text>
<text x="277.6" y="134.9">2</text>
<text x="277.6" y="137.4">3</text>
<text x="255.9" y="143.5">DAC_SDATA0</text>
<text x="260.8" y="138.5">LRCLK0</text>
<text x="261.9" y="141">BCLK0</text>
<text x="277.6" y="140">4</text>
<text x="277.6" y="142.5">5</text>
<text x="277.6" y="145">6</text>
<text x="329.7" y="160.3">1</text>
<text x="164.5" y="162.2" transform="rotate(-90 164.5 162.2)">EXT_MCLK</text>
<text x="248.5" y="166.4">SDA</text>
<text x="248.5" y="163.9">SCL</text>
<text x="316.3" y="163.9">SDA</text>
<text x="316.4" y="166.4">SCL</text>
<text x="329.7" y="162.8">2</text>
<text x="329.7" y="165.4">3</text>
<text x="329.7" y="167.9">4</text>
<text x="125.2" y="168.5">1</text>
<text x="125.2" y="171.1">2</text>
<text x="125.2" y="173.6">3</text>
<text x="137.9" y="173.6">4</text>
<text x="137.9" y="168.5">5</text>
<text x="143" y="173.6">1</text>
<text x="249.1" y="169.6">MISO</text>
<text x="217.5" y="177.8">MOSI</text>
<text x="232.6" y="177.8">SS</text>
<text x="316" y="177.8">MOSI</text>
<text x="329.7" y="174.3">1</text>
<text x="329.7" y="176.8">2</text>
<text x="329.7" y="179.3">3</text>
<text x="316" y="182.9">MISO</text>
<text x="316.4" y="180.4">SCL</text>
<text x="318.1" y="185.5">SS</text>
<text x="329.7" y="181.9">4</text>
<text x="329.7" y="184.4">5</text>
<text x="329.7" y="187">6</text>
<text x="329.1" y="196.5">1</text>
<text x="329.1" y="199">2</text>
</g>
<g font-size="1.4">
<text x="183.3" y="46.6">BCLKIN3</text>
<text x="183.3" y="44.1">LRCKIN3</text>
<text x="209.3" y="46.6">BCLKIN2</text>
<text x="209.3" y="44.1">LRCKIN2</text>
<text x="236" y="46.6">BCLKIN1</text>
<text x="236" y="44.1">LRCKIN1</text>
<text x="262.6" y="46.6">BCLKIN0</text>
<text x="262.6" y="44.1">LRCKIN0</text>
<text x="184.1" y="49.2">ADCIN3</text>
<text x="210.1" y="49.2">ADCIN2</text>
<text x="236.8" y="49.2">ADCIN1</text>
<text x="263.5" y="49.2">ADCIN0</text>
<text x="163.4" y="74.4" transform="rotate(-90 163.4 74.4)">ADCIN3</text>
<text x="166" y="75.2" transform="rotate(-90 166 75.2)">LRCKIN3</text>
<text x="168.5" y="75.2" transform="rotate(-90 168.5 75.2)">BCLKIN3</text>
<text x="171.1" y="74.4" transform="rotate(-90 171.1 74.4)">ADCIN2</text>
<text x="173.6" y="75.2" transform="rotate(-90 173.6 75.2)">LRCKIN2</text>
<text x="176.1" y="75.2" transform="rotate(-90 176.1 75.2)">BCLKIN2</text>
<text x="183.8" y="74.4" transform="rotate(-90 183.8 74.4)">ADCIN1</text>
<text x="186.3" y="75.2" transform="rotate(-90 186.3 75.2)">LRCKIN1</text>
<text x="188.8" y="75.2" transform="rotate(-90 188.8 75.2)">BCLKIN1</text>
<text x="191.4" y="74.4" transform="rotate(-90 191.4 74.4)">ADCIN0</text>
<text x="193.9" y="75.2" transform="rotate(-90 193.9 75.2)">LRCKIN0</text>
<text x="196.5" y="75.2" transform="rotate(-90 196.5 75.2)">BCLKIN0</text>
<text x="102.9" y="108.2">AUXADC0</text>
<text x="102.9" y="110.8">AUXADC1</text>
<text x="102.9" y="113.3">AUXADC2</text>
<text x="139.7" y="108.2">AUXADC0</text>
<text x="139.7" y="110.8">AUXADC1</text>
<text x="139.7" y="113.3">AUXADC2</text>
<text x="102.9" y="115.9">AUXADC3</text>
<text x="102.9" y="118.4">AUXADC4</text>
<text x="139.7" y="115.9">AUXADC3</text>
<text x="139.7" y="118.4">AUXADC4</text>
<text x="102.9" y="120.9">AUXADC5</text>
<text x="139.7" y="120.9">AUXADC5</text>
<text x="171.1" y="150.5" transform="rotate(-90 171.1 150.5)">RST</text>
</g>
<g font-size="1.4" fill="#008484">
<text x="130.7" y="73.6">VPP</text>
<text x="112.9" y="87.9" transform="rotate(-90 112.9 87.9)">GND</text>
<text x="156.7" y="88.6" transform="rotate(-90 156.7 88.6)">GND</text>
<text x="159.2" y="89.6" transform="rotate(-90 159.2 89.6)">DGND</text>
<text x="161.8" y="89.4" transform="rotate(-90 161.8 89.4)">DVDD</text>
<text x="199.9" y="89.9" transform="rotate(-90 199.9 89.9)">IOVDD</text>
<text x="202.4" y="89.6" transform="rotate(-90 202.4 89.6)">DGND</text>
<text x="144" y="93" transform="rotate(-90 144 93)">R3</text>
<text x="153.4" y="91.3">DGND</text>
<text x="153.4" y="93.9">IOVDD</text>
<text x="164.3" y="93.2" transform="rotate(-90 164.3 93.2)">SDATA_IN3</text>
<text x="169.4" y="92.3" transform="rotate(-90 169.4 92.3)">BCLK_IN3</text>
<text x="171.9" y="93.2" transform="rotate(-90 171.9 93.2)">SDATA_IN2</text>
<text x="177" y="92.3" transform="rotate(-90 177 92.3)">BCLK_IN2</text>
<text x="179.6" y="90" transform="rotate(-90 179.6 90)">THD_P</text>
<text x="182.1" y="90.3" transform="rotate(-90 182.1 90.3)">THD_M</text>
<text x="184.6" y="93.2" transform="rotate(-90 184.6 93.2)">SDATA_IN1</text>
<text x="189.7" y="92.3" transform="rotate(-90 189.7 92.3)">BCLK_IN1</text>
<text x="192.3" y="93.2" transform="rotate(-90 192.3 93.2)">SDATA_IN0</text>
<text x="197.3" y="92.3" transform="rotate(-90 197.3 92.3)">BCLK_IN0</text>
<text x="203.2" y="91.3">DGND</text>
<text x="203.4" y="93.9">DVDD</text>
<text x="141.4" y="101.5">R2</text>
<text x="153.4" y="96.4">VDRIVE</text>
<text x="153.4" y="98.9">SPDIFIN</text>
<text x="153.4" y="101.5">SPDIFOUT</text>
<text x="166.9" y="97.1" transform="rotate(-90 166.9 97.1)">LRCLK_IN3/MP13</text>
<text x="174.5" y="97.1" transform="rotate(-90 174.5 97.1)">LRCLK_IN2/MP12</text>
<text x="187.2" y="97.1" transform="rotate(-90 187.2 97.1)">LRCLK_IN1/MP11</text>
<text x="194.8" y="97.1" transform="rotate(-90 194.8 97.1)">LRCLK_IN0/MP10</text>
<text x="194.9" y="101.5">LRCLK_OUT3/MP9</text>
<text x="198.1" y="96.4">SDATA_OUT3</text>
<text x="199" y="98.9">BCLK_OUT3</text>
<text x="222.6" y="96.5">R9</text>
<text x="120.2" y="104.7">FER2</text>
<text x="153.4" y="104">AGND</text>
<text x="153.4" y="106.6">AVDD</text>
<text x="198.1" y="104">SDATA_OUT2</text>
<text x="199" y="106.6">BCLK_OUT2</text>
<text x="222.2" y="104.1">R10</text>
<text x="153.4" y="109.1">AUXADC0</text>
<text x="153.4" y="111.6">AUXADC1</text>
<text x="194.9" y="109.1">LRCLK_OUT2/MP8</text>
<text x="204.4" y="111.6">MP7</text>
<text x="125" y="116" transform="rotate(-90 125 116)">C3</text>
<text x="125.5" y="119.3">GND</text>
<text x="132.6" y="116" transform="rotate(-90 132.6 116)">C5</text>
<text x="133.1" y="119.3">GND</text>
<text x="153.4" y="114.2">AUXADC2</text>
<text x="153.4" y="116.7">AUXADC3</text>
<text x="153.4" y="119.3">AUXADC4</text>
<text x="198.1" y="116.7">SDATA_OUT1</text>
<text x="199" y="119.3">BCLK_OUT1</text>
<text x="204.4" y="114.2">MP6</text>
<text x="222.2" y="116.8">R11</text>
<text x="116.6" y="123.1" transform="rotate(-90 116.6 123.1)">FER1</text>
<text x="153.4" y="121.8">AUXADC5</text>
<text x="153.4" y="124.3">PGND</text>
<text x="194.9" y="121.8">LRCLK_OUT1/MP5</text>
<text x="198.1" y="124.3">SDATA_OUT0</text>
<text x="222.2" y="124.4">R12</text>
<text x="153.4" y="126.9">PVDD</text>
<text x="153.4" y="129.4">PLLFILT</text>
<text x="153.4" y="132">DGND</text>
<text x="194.9" y="129.4">LRCLK_OUT0/MP4</text>
<text x="199" y="126.9">BCLK_OUT0</text>
<text x="202.9" y="132">IOVDD</text>
<text x="116.1" y="137.6" transform="rotate(-90 116.1 137.6)">C1</text>
<text x="123.7" y="137.6" transform="rotate(-90 123.7 137.6)">C2</text>
<text x="135.1" y="135.9" transform="rotate(-90 135.1 135.9)">C4</text>
<text x="142.7" y="133.4" transform="rotate(-90 142.7 133.4)">C6</text>
<text x="153.4" y="134.5">IOVDD</text>
<text x="203.2" y="134.5">DGND</text>
<text x="116.6" y="140.9">GND</text>
<text x="124.2" y="140.9">GND</text>
<text x="141.5" y="138.7" transform="rotate(-90 141.5 138.7)">R1</text>
<text x="159.2" y="139.4" transform="rotate(-90 159.2 139.4)">DGND</text>
<text x="161.8" y="139.4" transform="rotate(-90 161.8 139.4)">DVDD</text>
<text x="164.3" y="139.4" transform="rotate(-90 164.3 139.4)">XTALIN/MCLK</text>
<text x="166.9" y="139.4" transform="rotate(-90 166.9 139.4)">XTALOUT</text>
<text x="169.4" y="139.4" transform="rotate(-90 169.4 139.4)">CLKOUT</text>
<text x="171.9" y="139.4" transform="rotate(-90 171.9 139.4)">RESET</text>
<text x="174.5" y="139.4" transform="rotate(-90 174.5 139.4)">DGND</text>
<text x="177" y="139.4" transform="rotate(-90 177 139.4)">SS_M/MP0</text>
<text x="179.6" y="139.4" transform="rotate(-90 179.6 139.4)">MOSI_M/MP1</text>
<text x="182.1" y="139.4" transform="rotate(-90 182.1 139.4)">SCL_M/SCLK_M/MP2</text>
<text x="184.6" y="139.4" transform="rotate(-90 184.6 139.4)">SDA_M/MISO_M/MP3</text>
<text x="187.2" y="139.4" transform="rotate(-90 187.2 139.4)">MISO/SDA</text>
<text x="189.7" y="139.4" transform="rotate(-90 189.7 139.4)">SCLK/SCL</text>
<text x="192.3" y="139.4" transform="rotate(-90 192.3 139.4)">MOSI/ADDR1</text>
<text x="194.8" y="139.4" transform="rotate(-90 194.8 139.4)">SS/ADDR0</text>
<text x="197.3" y="139.4" transform="rotate(-90 197.3 139.4)">SELFBOOT</text>
<text x="199.9" y="139.4" transform="rotate(-90 199.9 139.4)">DVDD</text>
<text x="202.4" y="139.4" transform="rotate(-90 202.4 139.4)">DGND</text>
<text x="203.4" y="142.2">IC1</text>
<text x="217.7" y="142.5" transform="rotate(-90 217.7 142.5)">R8</text>
<text x="147.1" y="148.5">GND</text>
<text x="219.6" y="151.8" transform="rotate(-90 219.6 151.8)">JP1</text>
<text x="226.6" y="154.3" transform="rotate(-90 226.6 154.3)">R14</text>
<text x="228.5" y="154.7" transform="rotate(-90 228.5 154.7)">10K0</text>
<text x="230.4" y="154.3" transform="rotate(-90 230.4 154.3)">R15</text>
<text x="232.3" y="154.7" transform="rotate(-90 232.3 154.7)">10K0</text>
<text x="215.6" y="157.4">GND</text>
<text x="243.1" y="159.4" transform="rotate(-90 243.1 159.4)">R17</text>
<text x="245" y="159.8" transform="rotate(-90 245 159.8)">10K0</text>
<text x="246.9" y="159.4" transform="rotate(-90 246.9 159.4)">R18</text>
<text x="248.8" y="159.8" transform="rotate(-90 248.8 159.8)">10K0</text>
<text x="170.6" y="176.5">R4</text>
<text x="182.6" y="176.4">CS</text>
<text x="182.6" y="179">SO</text>
<text x="186.8" y="179">HOLD</text>
<text x="187.8" y="176.4">VCC</text>
<text x="170.6" y="181.5">R5</text>
<text x="182.6" y="181.5">WP</text>
<text x="182.6" y="184">VSS</text>
<text x="187.8" y="181.5">SCK</text>
<text x="189.5" y="184">SI</text>
<text x="202.5" y="184.6" transform="rotate(-90 202.5 184.6)">C12</text>
<text x="225.3" y="183.6" transform="rotate(-90 225.3 183.6)">R13</text>
<text x="230.4" y="183.6" transform="rotate(-90 230.4 183.6)">R16</text>
<text x="177.5" y="187.9">GND</text>
<text x="185.6" y="187.9">IC2</text>
<text x="199.1" y="187.9">GND</text>
<text x="223.3" y="190.4">GND</text>
<text x="228.3" y="190.4">GND</text>
<text x="119.1" y="194.9">GND</text>
<text x="166.3" y="213.3">VPP</text>
<text x="165.6" y="227.8" transform="rotate(-90 165.6 227.8)">C7</text>
<text x="173.3" y="227.8" transform="rotate(-90 173.3 227.8)">C8</text>
<text x="180.9" y="227.8" transform="rotate(-90 180.9 227.8)">C9</text>
<text x="188.5" y="227.7" transform="rotate(-90 188.5 227.7)">C10</text>
<text x="196.1" y="227.7" transform="rotate(-90 196.1 227.7)">C11</text>
<text x="203.7" y="227.7" transform="rotate(-90 203.7 227.7)">C13</text>
<text x="211.4" y="227.7" transform="rotate(-90 211.4 227.7)">C14</text>
<text x="219" y="227.7" transform="rotate(-90 219 227.7)">C15</text>
<text x="226.6" y="227.7" transform="rotate(-90 226.6 227.7)">C16</text>
<text x="234.2" y="227.7" transform="rotate(-90 234.2 227.7)">C17</text>
<text x="166.1" y="231.1">GND</text>
<text x="173.7" y="231.1">GND</text>
<text x="181.4" y="231.1">GND</text>
<text x="189" y="231.1">GND</text>
<text x="196.6" y="231.1">GND</text>
<text x="204.2" y="231.1">GND</text>
<text x="211.8" y="231.1">GND</text>
<text x="219.5" y="231.1">GND</text>
<text x="227.1" y="231.1">GND</text>
<text x="234.7" y="231.1">GND</text>
</g>
<g font-size="1.4" fill="#840000">
<text x="155.8" y="84" transform="rotate(-90 155.8 84)">73</text>
<text x="158.4" y="84" transform="rotate(-90 158.4 84)">72</text>
<text x="160.9" y="84" transform="rotate(-90 160.9 84)">71</text>
<text x="163.4" y="84" transform="rotate(-90 163.4 84)">70</text>
<text x="166" y="84" transform="rotate(-90 166 84)">69</text>
<text x="168.5" y="84" transform="rotate(-90 168.5 84)">68</text>
<text x="171.1" y="84" transform="rotate(-90 171.1 84)">67</text>
<text x="173.6" y="84" transform="rotate(-90 173.6 84)">66</text>
<text x="176.1" y="84" transform="rotate(-90 176.1 84)">65</text>
<text x="178.7" y="84" transform="rotate(-90 178.7 84)">64</text>
<text x="181.2" y="84" transform="rotate(-90 181.2 84)">63</text>
<text x="183.8" y="84" transform="rotate(-90 183.8 84)">62</text>
<text x="186.3" y="84" transform="rotate(-90 186.3 84)">61</text>
<text x="188.8" y="84" transform="rotate(-90 188.8 84)">60</text>
<text x="191.4" y="84" transform="rotate(-90 191.4 84)">59</text>
<text x="193.9" y="84" transform="rotate(-90 193.9 84)">58</text>
<text x="196.5" y="84" transform="rotate(-90 196.5 84)">57</text>
<text x="199" y="84" transform="rotate(-90 199 84)">56</text>
<text x="201.5" y="84" transform="rotate(-90 201.5 84)">55</text>
<text x="150.7" y="90.5">1</text>
<text x="150.7" y="93">2</text>
<text x="150.7" y="95.5">3</text>
<text x="208.8" y="95.5">52</text>
<text x="208.8" y="93">53</text>
<text x="208.8" y="90.5">54</text>
<text x="150.7" y="98.1">4</text>
<text x="150.7" y="100.6">5</text>
<text x="208.8" y="100.6">50</text>
<text x="208.8" y="98.1">51</text>
<text x="150.7" y="103.2">6</text>
<text x="150.7" y="105.7">7</text>
<text x="208.8" y="105.7">48</text>
<text x="208.8" y="103.2">49</text>
<text x="150.4" y="113.3">10</text>
<text x="150.7" y="108.2">8</text>
<text x="150.7" y="110.8">9</text>
<text x="208.8" y="113.3">45</text>
<text x="208.8" y="110.8">46</text>
<text x="208.8" y="108.2">47</text>
<text x="150.4" y="115.9">11</text>
<text x="150.4" y="118.4">12</text>
<text x="208.8" y="118.4">43</text>
<text x="208.8" y="115.9">44</text>
<text x="150.4" y="120.9">13</text>
<text x="150.4" y="123.5">14</text>
<text x="208.8" y="123.5">41</text>
<text x="208.8" y="120.9">42</text>
<text x="150.4" y="126">15</text>
<text x="150.4" y="128.6">16</text>
<text x="150.4" y="131.1">17</text>
<text x="208.8" y="131.1">38</text>
<text x="208.8" y="128.6">39</text>
<text x="208.8" y="126">40</text>
<text x="150.4" y="133.6">18</text>
<text x="208.8" y="133.6">37</text>
<text x="158.4" y="142.4" transform="rotate(-90 158.4 142.4)">19</text>
<text x="160.9" y="142.4" transform="rotate(-90 160.9 142.4)">20</text>
<text x="163.4" y="142.4" transform="rotate(-90 163.4 142.4)">21</text>
<text x="166" y="142.4" transform="rotate(-90 166 142.4)">22</text>
<text x="168.5" y="142.4" transform="rotate(-90 168.5 142.4)">23</text>
<text x="171.1" y="142.4" transform="rotate(-90 171.1 142.4)">24</text>
<text x="173.6" y="142.4" transform="rotate(-90 173.6 142.4)">25</text>
<text x="176.1" y="142.4" transform="rotate(-90 176.1 142.4)">26</text>
<text x="178.7" y="142.4" transform="rotate(-90 178.7 142.4)">27</text>
<text x="181.2" y="142.4" transform="rotate(-90 181.2 142.4)">28</text>
<text x="183.8" y="142.4" transform="rotate(-90 183.8 142.4)">29</text>
<text x="186.3" y="142.4" transform="rotate(-90 186.3 142.4)">30</text>
<text x="188.8" y="142.4" transform="rotate(-90 188.8 142.4)">31</text>
<text x="191.4" y="142.4" transform="rotate(-90 191.4 142.4)">32</text>
<text x="193.9" y="142.4" transform="rotate(-90 193.9 142.4)">33</text>
<text x="196.5" y="142.4" transform="rotate(-90 196.5 142.4)">34</text>
<text x="199" y="142.4" transform="rotate(-90 199 142.4)">35</text>
<text x="201.5" y="142.4" transform="rotate(-90 201.5 142.4)">36</text>
<text x="180" y="175.6">1</text>
<text x="180" y="178.1">2</text>
<text x="192.7" y="178.1">7</text>
<text x="192.7" y="175.6">8</text>
<text x="180" y="180.6">3</text>
<text x="180" y="183.2">4</text>
<text x="192.7" y="183.2">5</text>
<text x="192.7" y="180.6">6</text>
</g>
<g font-size="1.4" fill="#848400">
<text x="104.4" y="84.3">SPDIFIN</text>
<text x="104.4" y="89.4">SPDIFOUT</text>
<text x="129.9" y="101.5">SPDIFOUT</text>
<text x="131.5" y="98.9">SPDIFIN</text>
<text x="171.9" y="156.1" transform="rotate(-90 171.9 156.1)">RST</text>
<text x="117" y="169.4">RST</text>
</g>
<g font-size="1.4" fill="#840084">
<text x="134.8" y="84.9">Q1</text>
<text x="135" y="86.2">STD2805</text>
<text x="145.9" y="93.8" transform="rotate(-90 145.9 93.8)">1K00</text>
<text x="221.8" y="98.4">51R0</text>
<text x="120.3" y="106.6">600R</text>
<text x="140.6" y="103.4">51R0</text>
<text x="221.8" y="106">51R0</text>
<text x="126.3" y="115.9" transform="rotate(-90 126.3 115.9)">10u0</text>
<text x="133.9" y="115.9" transform="rotate(-90 133.9 115.9)">100n</text>
<text x="221.8" y="118.7">51R0</text>
<text x="118.5" y="123" transform="rotate(-90 118.5 123)">600R</text>
<text x="221.8" y="126.3">51R0</text>
<text x="117.4" y="137.5" transform="rotate(-90 117.4 137.5)">10u0</text>
<text x="125" y="137.5" transform="rotate(-90 125 137.5)">100n</text>
<text x="136.3" y="137.6" transform="rotate(-90 136.3 137.6)">150p</text>
<text x="143.9" y="135" transform="rotate(-90 143.9 135)">5n60</text>
<text x="143.4" y="139.5" transform="rotate(-90 143.4 139.5)">4K32</text>
<text x="203.5" y="143.4">ADAU1452</text>
<text x="219.6" y="143.3" transform="rotate(-90 219.6 143.3)">10K0</text>
<text x="169.8" y="178.4">10K0</text>
<text x="169.8" y="183.5">10K0</text>
<text x="203.7" y="184.4" transform="rotate(-90 203.7 184.4)">100n</text>
<text x="227.2" y="183.9" transform="rotate(-90 227.2 183.9)">0R00</text>
<text x="232.3" y="183.9" transform="rotate(-90 232.3 183.9)">0R00</text>
<text x="185.9" y="189.2">25AA1024</text>
<text x="166.9" y="227.6" transform="rotate(-90 166.9 227.6)">10u0</text>
<text x="174.5" y="227.6" transform="rotate(-90 174.5 227.6)">100n</text>
<text x="182.1" y="227.6" transform="rotate(-90 182.1 227.6)">100n</text>
<text x="189.8" y="227.6" transform="rotate(-90 189.8 227.6)">100n</text>
<text x="197.4" y="227.6" transform="rotate(-90 197.4 227.6)">100n</text>
<text x="205" y="227.6" transform="rotate(-90 205 227.6)">10u0</text>
<text x="212.6" y="227.6" transform="rotate(-90 212.6 227.6)">100n</text>
<text x="220.2" y="227.6" transform="rotate(-90 220.2 227.6)">100n</text>
<text x="227.9" y="227.6" transform="rotate(-90 227.9 227.6)">100n</text>
<text x="235.5" y="227.6" transform="rotate(-90 235.5 227.6)">100n</text>
</g>
</svg>
